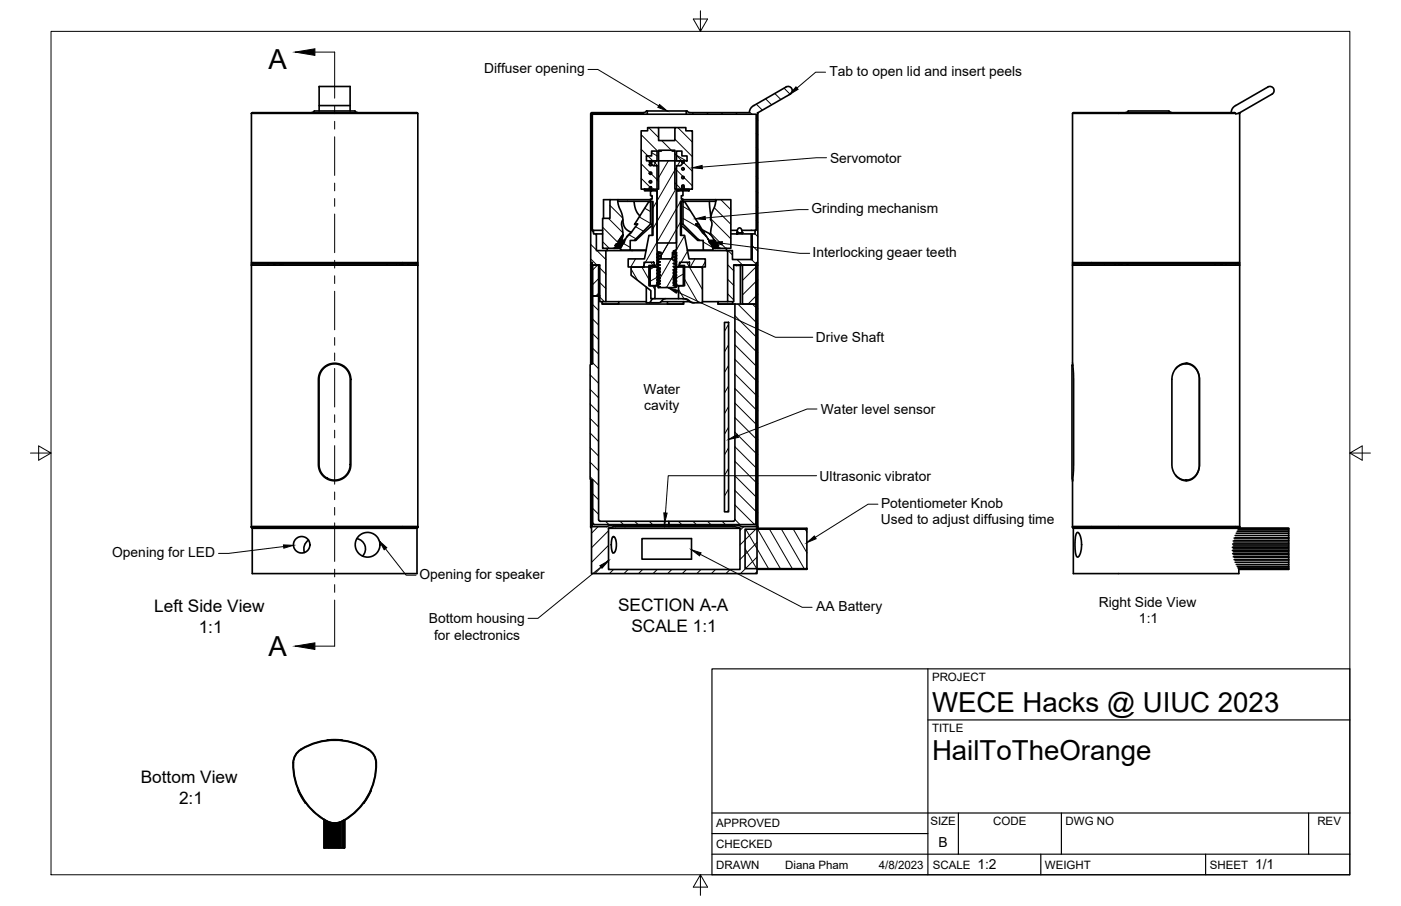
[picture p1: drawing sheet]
<svg xmlns="http://www.w3.org/2000/svg" width="432mm" height="279mm" viewBox="0 0 432 279" stroke-linecap="round" stroke-linejoin="round" font-family="sans-serif">
<!-- layer: Visible -->
<g fill="none" stroke="#000" stroke-width=".51">
<path d="M77.5 35l.2-.3h50.8l.3 .3v46h-51.3zM77.5 35h.1M77.5 35h51.3M96.9 34.2h11.1a2.05 2.05 0 0 1 2 .5h.3M96.9 34.2l-.9 .5M98.4 32.6v-5.9h9.5v7.5M107.9 32.6h-9.5v1.6M182.1 35l.2-.3h16.1l1.1-.5v1h-16.9v35.8h.3v1.1h.9v5.2h2.9v15.7h-1.9v-11.3h-2.7v-.5h.5v-.2h-.5zM199.5 35.2h12M199.5 34.2h12M203 39.3h5M212.6 34.7h18.3"/>
<path d="M232.4 32.5l-1 .9-.4 1.3M243.5 29l-10 5.8 .1 46.2h-.5v.2h.5v.5h-7.5v11.3h-1.8v-15.7h1.4v2.7h6.1v-7.9h.9v-1.1h.4v-35.8h-21.6v-1l1.1 .5M243.5 29a1.28 1.28 0 0 0 .5-1.7 1.28 1.28 0 0 0-1.7-.5l-10 5.8M330.6 35h50.3M360.3 34.2h-11.2a1.99 1.99 0 0 0-1.9 .5h-.3M360.3 34.2l.8 .5M379.5 34.7l.2-.9 .8-1 10.3-6a1.28 1.28 0 0 1 1.7 .5 1.28 1.28 0 0 1-.5 1.7l-9.9 5.8-.9 .3h-.3l-.3-.4h-49.8l-.2 .3v46h51.5v-46M381.6 35h.5M382 34.8l.1 .2M197.6 40.3h2v-1h3.4v4h5v-4h3.4v1h2v18h-5.4v-12h-5v12h-5.4zM198.6 58.3h1.9v.5h-1.9zM199.2 48.1h1.6v-1.5h1.7v3h-3.3z"/>
<path d="M200.5 58.8h2v16.1h6v-16.1h2v1.5h-.5v1.1h.5v.7h-.8v10.5h1.3l1.4 7.2h5v2.5h-8.9v-4.5h-1.3v2h-3.4v-2h-1.3v4.5h-8.9v-2.5h5l1.4-7.2h1.3v-10.5h-.8v-.7h.5v-1.1h-.5zM200.5 58.3v.5M201.3 58.5l-.8 .3M201.4 58.3l-.1 .2M201.5 49.6h8M202.5 58.7l-.3 .1M203 46.6h.8M207.2 46.6h.8M208.5 46.6h1.7v1.5h1.6v1.5h-3.3zM208.6 58.3l.6 .5M209.2 58.3v.5M209.5 49.6a.76 .76 0 0 1 .8 .7 .76 .76 0 0 1-.8 .8h-1v25.9l-1 .4 1 .4v.2l-1 .4 1 .4v.2l-1 .4 1 .3v.2l-1 .4 1 .4v.2l-1 .4 1 .3v.3l-1 .3 1 .4v.2l-1 .4 1 .3v.3l-1 .3 1 .4v.2l-1 .4 1 .4v.2l-1 .3 1 .4v.2l-1 .4 1 .4v.2l-1 .4 1 .3v.3l-.4 .1h-5.2l.6-.2-1-.4v-.2l1-.4-1-.4v-.2l1-.4-1-.4v-.1l1-.4-1-.4v-.2l1-.4-1-.4v-.2l1-.3-1-.4v-.2l1-.4-1-.4v-.2l1-.4-1-.3v-.2l1-.4-1-.4v-.2l1-.4-1-.4v-.2l1-.3-1-.4v-.2l1-.4-1-.4v-26.4h-1a.76 .76 0 0 1-.8-.8 .76 .76 0 0 1 .8-.7"/>
<path d="M210.2 57.2h.6v.5a.37 .37 0 0 1 0 .5 .37 .37 0 0 1-.6 0 .37 .37 0 0 1 .1-.5zM210.5 58.3h1.9v.5h-1.9zM182.9 71h2.8M183.8 72.1h1.9M186.7 77.3h12.4M187.1 76.6v.7M188 61.6h2.4l.2 1.7 1.3 3.6 .1 .9-.4 1.1 .2 1.6a3.3 3.3 0 0 1-1.2 3.6v1.1h-.6l-.5 .6 .5 .2-.5 .5-3.8 .1v-9.3h2.3zM188 61.6h-2v5.7M189 76.6h.6M189.7 76.6h1.3M190 75.2l-.4 .6M190 76l-.5 .5"/>
<path d="M190.2 75.2l-.5 .6M190.4 61.6h10.1M190.4 62.1h4.3a.6 .6 0 0 1 .7 .1 .6 .6 0 0 1 .1 .7l.6 2.1 1.1 1.6M190.6 75.1l-1 1.5zM190.6 74.3h.1M190.7 74.5v.4M190.7 74.9v.3M190.7 74.5h-.1M190.7 74.3l.1 .8M190.7 74.3l-.1 .1M190.8 75.1l.1 .2M190.8 75.1l-.8 1.5"/>
<path d="M190.8 74.3l.3 .8M190.9 74.3v1M190.9 74.3l-.1 .2M190.9 74.5l-.1 .2M190.9 75.3l-.6 1.1M191 76.6h.2M191.1 76.2l.1 .4M191.2 75.1l.2 .2M191.2 75.1l-.5 1.5M191.2 76.3v.3M191.2 74.7l.2 .2M191.3 74.3h-.2l.1 .4"/>
<path d="M191.3 74.3l.5 .8M191.3 74.3l-.1 .3M191.4 74.5v.7M191.4 75.3l-.4 1.3M191.6 75.6l-.3 .5v-.4M191.6 74.1l.4 .8v-.5M191.8 75.1l.1 .1M191.8 75.1v.2M191.8 75.2h.1M191.9 74.1l.1 .3M191.9 74.1h.5M191.9 74.1l.1 .2"/>
<path d="M192 67.8l.5 2.2 .6 .8 .9 .6a.38 .38 0 0 1 .5 .3 .38 .38 0 0 1-.4 .4l-1 1M192 72.4v.2M192 72.6l-.4 1.5h-.8M192 72.6l-1 1.3M192 72.4h.1M192 74.4h-.2M192 74.3l.1 .2M192.2 74.6l-.1-.1 .1 .2M192.3 74.4l-.5 .8M192.4 74.1l.1 .1M192.4 74.1h.1M192.5 74.5l-.4 .6"/>
<path d="M192.7 73.7l3.9-4.6-1 .1 4.4-7.1h.5v7l-5 5h-1.3v3h-3v-1h.3l.2-.4-.1-.1 .5-.5 .6-1.3M192.7 73.8v.1M194.2 77.1h4.9M194.8 77.1v.2M195.4 62.1h5.1M200.5 69.1h.5M201 69.5l-5 4.6h-.5M201 62.1v10.5M202.5 79.4v.1M202.5 78.5h.1M202.5 79.5l1 .3M202.5 78.5l1 .4"/>
<path d="M203.3 77.8l.2 .1M207.5 79.3l1 .4M207.5 78.4l1 .3M208.5 78.7v.1M210 69.1h.5M210 69.5l5 4.6h.5M210 62.1v10.5M210.5 61.6h10.1M210.5 62.1h10.1M211.9 77.1h4.8M211.9 77.3h12M214.4 69.1l2.6 2.8-1.6-2.7"/>
<path d="M216.4 70.8l2.6 1.6M217 71.9l.7 1.1M218.2 73.7l-3.8-4.6 1 .1-4.4-7.1h-.5v7l5 5h1.2v3h3.1v-1h-.3l-.3-.4 .2-.1-.5-.5-.7-1.3M218.3 73.7v.1M218.3 73.8h.1M218.5 74.1h1.3M218.6 74.2l.6 .9M218.6 74.3h.1M218.6 74.4l.5 .7M218.6 62.1l.4 5.7M218.9 74.8h.1M219.1 75.1l.5 .4"/>
<path d="M219.1 74.3l.2 .4M219.1 74.3h.3l.4 .8M219.1 74.3l.5 .4M219.3 75.4l1.7 1.2M219.3 74.7l.5 .4M219.3 74.7l.2 .2M219.4 75.5l.3 .6M219.5 75l1.2 .9M219.5 74.9v.3M219.5 75.8l1.1 .8M219.7 76.1l.7 .5M219.8 76.6h.6"/>
<path d="M219.8 76.2l.6 .4M219.8 76.3l.4 .3M219.8 76.5v.1M219.8 74.3l.1 .4M219.8 74.3l.2 .2M219.8 74.3l.3 .2M219.9 74.7l.1 .2M219.9 74.7l.3 .2M220 74.9v.3M220 75l.2 .1M220 74.5l.2 .6M220 73.9l-.2 .2h.4"/>
<path d="M220.2 74.3l.1 .4M220.2 75.1l.8 .9M220.3 74.7v.1M220.3 74.7v.2M220.3 75h.1M220.3 76.5l.1 .1M220.3 74.9v.3M220.3 74.5v.6M220.4 76.6h.1M220.4 76.6h1.6M220.5 74.5l-.1-.2-.1 .2M220.5 75.2l.6 .6"/>
<path d="M220.6 61.6h4.7v15l-3.9-.1-.4-.5 .5-.2-.5-.6h-.7v-1.1l-.6-.8a2.84 2.84 0 0 1-.4-3.3l.1-1.1-.4-1.1 .1-.9 1.3-3.6zM220.7 75.2l.6 .6M221 75.2l.5 .6M221 76.6l-1.8-1.5 2 1.5M221.4 76.6l-1.6-1.5 1.7 1.5M221.8 76.5v.1M223.9 76.6v.7M223.9 77.3h.4M225.3 72.1h6.2M225.3 71h1.9M227.1 71.8v.3M227.1 72.1h.1"/>
<path d="M227.1 71.7h.5l-.4 .1M227.1 71.7l.4-1.2 .4-.2 .5 .2 .3 1.2M227.1 71.7v.1M227.6 71.7l-.5 .1M228.6 71h4.1M228.7 71.7l-1.6 .4M228.7 71.7v.4M231.8 72.1h-.3v7.9M77.5 81.7h51.3M77.5 81.8h.1M77.5 81.8h51.3M78 81v.2"/>
<path d="M82.5 81.7v.1M82.7 81.7v.1M84.3 81.7l.1 .1M84.5 81.7h.1M84.7 81.7h.1M86.3 81.7h.1M86.4 81.7v.1M86.5 81.7v.1M86.7 81.7h.1M87.2 81.7l-.1 .1M119.3 81.7v.1M122.2 81.7v.1"/>
<path d="M123.2 81.7l.1 .1M123.8 81.7h.1M124 81.7l-.1 .1M124.2 81.7h.1M125.7 81.7h.1M126 81.7h.1M128.3 81v.2M128.8 81.8h.1M182.1 81.8h.5l-.1 30.2h-.4zM182.6 81.8h.1M182.6 81.8h1.9v9.5h-1.9zM184.5 91.3h.3"/>
<path d="M184.5 81.8h.3M186.7 93h12.5M190.7 93v.8h-5.1v-.8v.8h25.1v-.8v.8h-5v-.8M194.5 82.4h4v-1.5h3l.3 1h-1.8v6.2h1.9v4h-1.3v-2.5l-6.1-4.7zM199.2 88.5v4.9l1.1-.1 .5-.9 .5-.3M200.3 82.3v5.8M201.9 92.1h7.2M202.5 82.4l-.5-.2h-1.6v5.9h2.2M202.5 88.1h.1M202.5 82.3l1 .4M202.5 81.4h.1M202.5 82.4v.2l1 .4-1 .4v.2l1 .4-1 .3v.3l1 .3-1 .4v.2l1 .4-1 .4v.2l1 .3-1 .4"/>
<path d="M202.5 87.2v.2l.5 .2M202.5 87.2l.5 .1M202.5 86.3l.5 .1M202.5 84.3l.5 .1M202.5 85.3l.5 .1M202.5 82.4l.5 .1M202.5 82.4l.4 .1M202.5 83.4l.5 .1M202.5 80.4h.1M202.5 88.1l1 .4M202.5 81.4l1 .3M202.5 80.4l1 .4"/>
<path d="M202.6 87.5h.7M202.6 86.5l.7 .1M202.6 84.6l.7 .1M202.6 85.6h.7M202.6 82.7l.7 .1M202.6 83.6l.7 .1M202.7 87.2l.8 .3M202.7 86.2l.8 .3M202.7 85.3l.8 .3M202.7 84.3l.8 .3M202.7 83.4l.8 .3M203 87.6l-1 .5"/>
<path d="M203 87.6l.1 .1M203.8 93h8.8M205.1 92.1l-.8 .3-1 .9-3.2 .1M207.5 88l1 .3M207.5 81.3l1 .3M207.5 80.3l1 .4M207.5 87l.4 .1M207.5 86l.4 .2M207.5 85.1l.4 .1M207.5 84.1l.4 .2M207.5 83.2l.4 .1M207.5 82.2l.8 .3"/>
<path d="M207.9 82.3h.6M207.9 87.8l.6 .1M207.9 86.8l.6 .2M207.9 84.9l.6 .1M207.9 85.9l.6 .1M207.9 83l.6 .1M207.9 84l.6 .1M208.3 87.7h.1M208.3 86.7h.1M208.3 84.8h.1M208.3 85.7h.1M208.3 82.9h.1"/>
<path d="M208.3 83.8h.1M208.5 80.7h.1M208.5 87.8l.5 .3M209 82.2h1.6v5.9h-2.7M209 82.2l-1.1 .5 .6 .2v.2l-1 .4 1 .4v.2l-1 .4 1 .3v.2l-1 .4 1 .4v.2l-1 .4 1 .3v.3l-1 .3 1 .6M209.5 80.9h3v1.5h4v11l-2.9-.1-2.2-1.1-2.3-.1v-4h1.9v-6.2h-1.8zM210.5 92.1l1.2 .3 1.2 .8 1.1 .2M216.5 93h7.8M223.3 99.4h1.3v58.4h-1.3zM225.8 93v.8h-4.5v-.8v.8h5.2M226.1 81.8h.5M226.5 93.8l-.1 66.7-.4 .3h-19.9v1h26.4"/>
<path d="M226.5 93.8h6.5v67.5l-.5 .5M226.5 81.7l.4 .1zM226.9 81.9h.1M227.8 81.8h.3M227.8 81.7l-.9 .2M228.1 81.7v.1M228.1 81.7l.5 .2M228.2 81.9v11.9M228.3 81.7v.2M228.3 81.7v.1M228.6 81.8h.2M228.8 81.8h4.2v12h-4.2z"/>
<path d="M229.3 81.7h.1M233 81.8h.1M233.1 81.8h.5v80.6h-.5zM330.6 81.7l51.5 .1zM331.1 81v.2M333.4 81.7v.1M340.5 81.7v.1M343.7 81.7v.1M344.9 81.7l.1 .1M345.5 81.7h.1M345.7 81.7v.1M345.9 81.7h.1"/>
<path d="M347.4 81.7h.1M347.7 81.7h-.1M347.7 81.7l-.1 .1M374.4 81.7v.1M376.2 81.7v.1M376.3 81.7h.1M376.6 81.7h.1M376.6 81.7v.1M376.8 81.7v.1M376.8 81.7h.1M377.9 81.7h-.1M381.6 81v.2"/>
<path d="M99.6 113.5l1.3-1 1-.3 1.5-.2 1.2 .2 1.3 .7 1.1 .9 .8 1.3 .3 1.3v27.5l-.6 1.7-1 1.4-1.1 .7-1.8 .6-1.9-.2-1.8-1-1.2-1.5-.5-1.7-.1-27 .4-1.8zM99.7 113.7l1.1-.9 1.3-.5 1.4-.1 1.1 .3 1.3 .6 .9 .9 .7 1.1 .4 1.2v27.7l-.5 1.4-1 1.4-1.3 .9-1.4 .3h-1.6l-1.8-.9-1.3-1.5-.6-1.6-.1-27.3 .4-1.6zM182.1 111.9v.4M330.6 112.3l-.2 .3v35l.2 .8M362.3 113.7l1.3-1 1.5-.5 1.8 .3 1.2 .7a5.2 5.2 0 0 1 1.6 3.8v26.6a4.1 4.1 0 0 1-2.6 4.2 4.1 4.1 0 0 1-4.8-1.2M365.6 112l1.6 .4 1.2 1 1 1.8 .3 1.6v27.1l-.5 1.8-.9 1.3-1.2 .9-1.5 .4M365.7 112l-1.6 .4-1.4 .9-1.1 1.6-.4 1.9v27.2l.6 1.8 1 1.3 1.4 .9 1.5 .3M182.1 148.3l.5 .1v14h-.5zM182.1 148v.4M182.4 148.1h.2M77.5 162.4h.1M77.5 162.7h.1"/>
<path d="M77.5 162.7l.2 .2M77.5 162.4h51.3M77.5 162.7h51.3M77.7 162.9v14h50.8v-14M77.7 162.9h50.8M95.1 166.6a3.2 3.2 0 0 0-1.3 3.8M110 166.1a3.2 3.2 0 0 1 1.8 5.4M128.8 162.4h.1M128.8 162.7h.1M128.8 162.4l-.3 .5M128.8 162.4v-81.2h-51.3v81.5M184.5 160.3v-69h-1.9v20.9l-.4 .1-.3 .3v35l.3 .4 .4 .1v13.2l.5 .5"/>
<path d="M184.5 160.3l.5 .5h19.9v1h-21.8M187.6 162.9v12.7h40.5v-12.7M187.6 162.9h40.5M188.8 165.6l.3-.1 .4 .3 .5 1.7-.2 1.8-.7 1.2-.4-.4-.3-1.4 .1-2zM189.2 161.9h15.7v.5h-15.2M189.7 162.4l-2.1 .5M197.9 166.1h15.2v6.3h-15.2zM204.9 160.8h1.2M204.9 161.8h1.2M204.9 162.4h1.2M204.9 161.9h1.2M226.4 161.9h-20.3v.5h19.8l2.2 .5"/>
<path d="M226.4 161.9l2.2 .5h5l-.3 .5v14h-51v-14l-.2-.5h4.9l2.2-.5M233.3 162.9h15.4v.3M248.7 175.4h-19.1v-12.2h19.1v12.4h-15.4M330.6 162.4h51.5M330.6 162.7h51.5M330.6 162.7l.2 .2M330.8 162.9v14h51v-1.3h15.4v-12.7h-15.4M330.8 162.9h51M331.9 164.3a.67 .67 0 0 1 .7 .1 .67 .67 0 0 1 .2 .7l.4 1.4 .2 1.7-.6 3a.62 .62 0 0 1-.8 .6 .62 .62 0 0 1-.4-.8l-.3-4.1 .2-1.5zM379.8 168.8h17.4M379.8 169.8h17.4M379.9 167.8h17.3"/>
<path d="M379.9 170.8h17.3M380.1 166.8h17.1M380.1 169.3h17.1M380.1 171.7h17.1M380.2 168.4h17M380.2 170.2h17M380.3 167.5h16.9M380.3 171.1h16.9M380.4 165.9h16.8M380.4 172.6h16.8M380.5 166.6h16.7M380.5 171.9h16.7"/>
<path d="M380.7 165.1h16.5M380.7 173.4h16.5M380.7 165.8h16.5M380.7 172.7h16.5M381 164.4h16.2M381 174.1h16.2M381.3 163.9h15.9M381.3 174.7h15.9M381.6 163.4h15.6M381.6 175.1h15.6M381.7 163.1h15.5M381.7 175.4h15.5"/>
<path d="M381.8 162.9h15.4M382.1 162.4v-81.2h-51.5v30.8l.3 4.8v26.7l-.3 4.8v14.4M382.1 162.4l-.3 .5M105.5 228.3l-2.9-.2-1.8 .2M113.5 231.2a5.3 5.3 0 0 1 2.4 5.5 19.4 19.4 0 0 1-11.7 17l-1.4 .1a14.6 14.6 0 0 1-8.5-6.3 18.9 18.9 0 0 1-3.6-13.6l1-1.8 1.1-.9M113.5 231.2a19.9 19.9 0 0 0-20.7 0M91.9 243.6l1 2.2 1.4 1.9M99.8 252.7v8.8h6.4v-8.7v8.7M99.9 252.8a19.5 19.5 0 0 1-9.3-19l.6-1.2a14.7 14.7 0 0 1 9.8-4.3 18.9 18.9 0 0 1 13.7 3.7l.8 1.2a14.8 14.8 0 0 1-1.1 10.3 20 20 0 0 1-8.2 9.5M99.9 252.7v8.8M100.1 252.8v8.7M100.3 252.9v8.6"/>
<path d="M100.6 253.1v8.4M100.9 253.3v8.2M101.3 253.4v8.1M101.7 253.6v7.9M101.8 253.6v7.9M102.1 253.7v7.8M102.3 253.7v7.8M102.6 253.8v7.7M102.8 253.8v7.7M103 253.8v7.7M103.3 253.8v7.7M103.5 253.8v7.7"/>
<path d="M103.8 253.8v7.7M103.9 253.7v7.8M104.2 253.7v7.8M104.3 253.7v7.8M104.7 253.6v7.9M104.7 253.5v8M105.1 253.4v8.1M105.4 253.2v8.3M105.7 253.1v8.4M106 252.9v8.6M106.1 252.9v8.6M114.4 243.6l-.9 1.9-1.5 2.2"/>
<circle cx="200.5" cy="49.9" r=".37"/>
<circle cx="200.5" cy="57.9" r=".37"/>
<circle cx="200.5" cy="50.8" r=".37"/>
<circle cx="200.5" cy="53.4" r=".37"/>
<circle cx="200.5" cy="56.1" r=".37"/>
<circle cx="210.5" cy="52.1" r=".37"/>
<circle cx="210.5" cy="54.7" r=".37"/>
<circle cx="210.5" cy="49.9" r=".37"/>
<circle cx="93" cy="168" r="2.54"/>
<circle cx="113.3" cy="168" r="3.8"/>
</g>
<g fill="#000">
<circle cx="191.6" cy="74.1" r=".25"/>
<circle cx="191.6" cy="72.9" r=".25"/>
<circle cx="218.6" cy="74.3" r=".25"/>
<circle cx="219.4" cy="75.5" r=".25"/>
<circle cx="220.3" cy="74.3" r=".25"/>
<circle cx="220.3" cy="75.1" r=".25"/>
<circle cx="228.7" cy="71.7" r=".25"/>
<circle cx="202.5" cy="82.3" r=".25"/>
<circle cx="105.7" cy="112.9" r=".25"/>
<circle cx="182.2" cy="112" r=".25"/>
<circle cx="330.4" cy="112.7" r=".25"/>
<circle cx="365.7" cy="112" r=".25"/>
<circle cx="100.6" cy="147.3" r=".25"/>
<circle cx="365.5" cy="148.1" r=".25"/>
<circle cx="381.8" cy="162.9" r=".25"/>
</g>
<!-- layer: Border -->
<path d="M15.7 9.7h400.3v260.1h-400.3zM215.9 3.3v6.4l-2.2-3.8h4.4l-2.2 3.8M9.4 139.7h6.3l-3.8-2.2v4.4l3.8-2.2M416 139.7l3.8 2.2v-4.4l-3.8 2.2h6.4M215.9 269.8l2.2 3.8h-4.4l2.2-3.8v6.3" fill="none" stroke="#000" stroke-width=".31"/>
<!-- layer: Titleblock -->
<path d="M219.4 206.3h196.6v63.5h-196.6zM286 206.3v63.5M286 222h130M219.4 257.1h66.6M219.4 250.7h196.6M295.4 250.7v12.7M327.1 250.7v12.7M403.3 250.7v12.7M219.4 263.4h196.6M320.8 263.4v6.4M371.6 263.4v6.4" fill="none" stroke="#000" stroke-width=".36"/>
<!-- layer: Hatching -->
<g fill="none" stroke="#000" stroke-width=".31">
<path d="M182.1 39.5l.5 .5M182.1 35l.5 .5M186.3 34.7l.5 .5M190.8 34.7l.5 .5M195.3 34.7l.5 .5M199.3 34.2l.2 .2M199.9 39.3l3.1 3.1M208.9 39.3l4.5 4.5M213.3 34.7l.5 .5M217.8 34.7l.5 .5M222.2 34.7l.6 .5M226.7 34.7l.5 .5"/>
<path d="M231 34.5l.7 .7M233.1 36.6l.5 .5M233.1 32.1l1.9 1.9M236 30.5l1.8 1.8M238.8 28.8l1.9 1.9M241.7 27.2l1.8 1.9M182.1 57.4l.5 .5M182.1 52.9l.5 .5M182.1 48.4l.5 .5M182.1 43.9l.5 .6M197.6 55l3.4 3.3M197.6 50.5l5.4 5.4"/>
<path d="M197.6 46l5.4 5.4M197.6 41.6l5.4 5.3M198.6 58.4l.3 .4M200.7 58.8l-.2 .3M200.8 47.1l1.7 1M200.9 49.8l-.7 .4M200.9 53.4l-.6 .4M202.3 49.6l-.8 1.5M203.9 43.3l3 3.1M206 49.6l-3.5 6M208 56.4l2 1.9M208 51.9l5.4 5.4"/>
<path d="M208 47.4l5.4 5.4M208 42.9l5.4 5.4M208.5 51.6l-7.2 12.6M208.5 57.9l-7.2 12.6M208.5 47.9l3 1.7M209.7 49.6l-.9 1.5M233.1 59l.5 .5M233.1 54.5l.5 .5M233.1 50l.5 .5M233.1 45.6l.5 .5M233.1 41.1l.5 .5M182.1 79.9l1.8 1.8"/>
<path d="M182.1 75.4l1.7 1.7M182.1 70.9l.8 .8M182.1 66.4l.5 .5M182.1 61.9l.5 .5M183.3 72.1l.5 .5M184 77.3l2.8 2.8M185.8 74.6l2 2M185.8 70.1l4.9 4.9M187.5 67.3l4.5 4.5M188 63.4l4 3.9M192.2 75.1l2.1 1.2M193.8 72.4l2.2 1.2"/>
<path d="M195.9 79.8l-1.5 2.5M195.9 69.9l2.4 1.4M197 66.9l3.5 2M198.7 64.2l1.8 1.1M200 72.6v.1M203.1 80l-.3 .5M206 74.9l-2.2 4M207.3 79.2l-.4 .6M207.7 78.4l-4.6 8M208.1 77.7l-.3 .6M208.5 77v.1M209.8 68.5l-6.5 11.2"/>
<path d="M210.2 61.4l-12.1 20.9M210.5 67.4l4.8 2.7M210.5 63.7l2.3 1.3M211 72.6l-3 5.2M211.9 77.4l-2.8 4.9M214.2 79.8l-1.5 2.5M215 73.6l.9 .5M216.8 74.6l3 1.8M219 71.9l4.7 4.7M219.1 67.4l6.2 6.3M220.1 64.1l5.2 5.1M222.2 61.6l3.1 3.1"/>
<path d="M224.4 77.3l1.4 1.3M231.8 75.7l1.8 1.8M232.7 72.1l.9 .9M233.1 68l.5 .5M233.1 63.5l.5 .5M182.6 83.4l-.5 .5M182.6 87.8l-.5 .5M182.6 92.3l-.5 .5M182.6 96.8l-.5 .5M182.6 98.4l1.9 1.8M182.6 93.9l1.9 1.9M184.2 81.8l-1.6 1.5"/>
<path d="M184.5 91.3h.1M184.5 85.9l-1.9 1.9M184.5 90.4l-.9 .9M184.9 91.6l1.4 1.4M184.9 87.1l1.9 1.9M184.9 82.7l1.9 1.8M194.5 83l2 3.4M197.8 82.4l2.2 3.7M200.6 80.9l.6 1M201.1 88.1l.8 1.3M201.9 82.2l-1.5 .9M202.5 81l-.7 1.3"/>
<path d="M202.5 85.5l-2.1 1.2M202.9 86.8l-.3 .4M203.5 84.9h.1M208 84.3l-2.6 4.4M208.4 83.5l-.2 .4M209.1 89.2l1.7 2.9M210.6 84.5l-2.2 1.2M211 86.1l4.2 7.3M211.6 80.9l4.9 8.4M216.2 82.4l.3 .6M217.4 80.7l-1 1.6M224.3 90.6l1.9 1.9"/>
<path d="M224.3 86.1l1.9 1.9M224.3 81.6l1.9 1.9M224.6 100l-1.3 2.2M226.5 97.4l6.5 6.4M227.1 80l1.8 1.7M227.4 93.8l5.6 5.6M229.1 81.8l-.3 .2M231.6 80l1.7 1.7M231.9 93.8l1.1 1.1M233 82.3l-4.2 4.2M233 86.8l-4.2 4.2M233 91.3l-2.5 2.5"/>
<path d="M233.6 81.8l-.5 .5M233.6 86.2l-.5 .5M233.6 90.7l-.5 .5M233.6 95.2l-.5 .5M233.6 99.7l-.5 .5M181.9 115.6l2.6 2.6M182.6 101.3l-.5 .5M182.6 105.8l-.5 .5M182.6 110.3l-.5 .5M182.6 111.9l1.9 1.8M182.6 107.4l1.9 1.8M182.6 102.9l1.9 1.8"/>
<path d="M224.6 106.3l-1.3 2.2M224.6 112.7l-1.3 2.2M224.6 119l-1.3 2.2M226.5 119.8l6.5 6.5M226.5 115.3l6.5 6.5M226.5 110.8l6.5 6.5M226.5 106.3l6.5 6.5M226.5 101.9l6.5 6.4M233.6 104.2l-.5 .5M233.6 108.7l-.5 .5M233.6 113.2l-.5 .5M233.6 117.7l-.5 .5"/>
<path d="M181.9 138l2.6 2.7M181.9 133.6l2.6 2.6M181.9 129.1l2.6 2.6M181.9 124.6l2.6 2.6M181.9 120.1l2.6 2.6M224.6 125.4l-1.3 2.2M224.6 131.7l-1.3 2.2M224.6 138.1l-1.3 2.2M226.5 137.8l6.5 6.5M226.5 133.3l6.5 6.5M226.5 128.8l6.5 6.5M226.5 124.3l6.5 6.5"/>
<path d="M233.6 122.2l-.5 .5M233.6 126.6l-.5 .5M233.6 131.1l-.5 .5M233.6 135.6l-.5 .5M181.9 147l2.6 2.6M181.9 142.6l2.6 2.5M182.6 150.7l-.5 .5M182.6 155.2l-.5 .5M182.6 159.7l-.5 .5M182.6 156.8l1.9 1.8M182.6 152.3l1.9 1.8M224.6 144.4l-1.3 2.2"/>
<path d="M224.6 150.8l-1.3 2.2M224.6 157.1l-.4 .7M226.5 155.7l6 6.1M226.5 151.2l6.5 6.5M226.5 146.7l6.5 6.5M226.5 142.3l6.5 6.4M233.6 140.1l-.5 .5M233.6 144.6l-.5 .5M233.6 149.1l-.5 .5M233.6 153.6l-.5 .5M233.6 158.1l-.5 .5M182.6 161.2l.6 .6"/>
<path d="M184.3 162.4l-2 2M186.6 160.8l1 1M187.6 168.1l-5.3 5.3M187.6 163.7l-5.3 5.2M187.6 172.6l-4.3 4.3M189.1 175.6l-1.3 1.3M189.3 161.9l-.6 .6M191.1 160.8l1 1M193.6 175.6l-1.3 1.3M193.8 161.9l-.5 .5M195.6 160.8l1 1M198.1 175.6l-1.3 1.3"/>
<path d="M198.3 161.9l-.5 .5M200.1 160.8l1 1M202.6 175.6l-1.3 1.3M202.8 161.9l-.5 .5M204.6 160.8l.3 .2M207.1 175.6l-1.3 1.3M207.3 161.9l-.5 .5M209.1 160.8l1 1M211.6 175.6l-1.3 1.3M211.8 161.9l-.5 .5M213.6 160.8l1 1M216 175.6l-1.2 1.3"/>
<path d="M216.3 161.9l-.5 .5M218.1 160.8l1 1M220.5 175.6l-1.2 1.3M220.8 161.9l-.5 .5M222.6 160.8l1 1M225 175.6l-1.2 1.3M225.3 161.9l-.6 .5M226.5 160.2l1.5 1.6M229.2 162.4l-1.1 1.2M229.6 169.2l3.6 6.1M229.8 163.2l7.1 12.1M233.3 167.3l-5.2 5.3"/>
<path d="M233.3 171.8l-5.1 5.1M233.3 176.3l-.6 .6M233.5 163.2l7 12.1M233.6 162.6l-5.5 5.5M237.2 163.2l7 12.1M240.8 163.2l7 12.1M244.5 163.2l4.2 7.3M248.2 163.2l.5 .9"/>
</g>
<!-- layer: Section Lines -->
<g fill="none" stroke="#000" stroke-width=".31">
<path d="M97 16.1h6.1v14.2M103.1 32.7v2.4M103.1 37.4v2.4M103.1 42.2v11.9M103.1 56.5v2.4M103.1 61.2v2.4M103.1 66v11.9M103.1 80.3v2.4M103.1 85v2.4M103.1 89.8v11.9M103.1 104.1v2.4M103.1 108.9v2.3"/>
<path d="M103.1 113.6v11.9M103.1 127.9v2.4M103.1 132.7v2.3M103.1 137.4v11.9M103.1 151.7v2.4M103.1 156.5v2.4M103.1 161.2v11.9M103.1 175.5v2.4M103.1 180.3v2.4M103.1 185.1v14.2h-6.1"/>
</g>
<path d="M91 16.1l6-1.1v2.1zM91 199.3l6-1.1v2.1z" fill="#000" stroke="#000" stroke-width=".31"/>
<!-- layer: Leaders -->
<g fill="#000" stroke="#000" stroke-width=".31">
<path d="M203.3 32.2l2.3 2-2.8-1.1zM245.3 26.8l.7 .7-2.7 1.6zM213.4 51.8l3-.8 .1 1zM214.4 67.5l2.9-.8 .1 1zM219.6 74.7l3.1-.2-.2 1zM205.9 88.7l3 .8-.5 .9zM224.6 135.5l2.6-1.5 .4 .9zM204.6 158.2h1l-.7 3zM87.4 168l3 .2-2.9 .9zM116.9 166.8l2.3 2.1-.8 .6zM184.9 174.5l2.7-1.6-2.1 2.3zM213.1 169.5l3 1-.5 .9z"/>
<path d="M248.7 167.3l2.3-2 .5 .8z"/>
</g>
<g fill="none" stroke="#000" stroke-width=".31">
<path d="M181.2 21.4h3.1l18.7 11.3M254.4 22.3h-3l-5.8 4.9M254.7 48.6h-3l-35.3 2.9M222.6 75l23.9 3.1h3.1M249.1 64.6h-3.1l-28.6 2.6M208.6 90l30.4 14h11.5M251.8 126.1h-3l-21.4 8.3M251.7 146.7h-45.7l-.9 11.5M270.6 155.5h-3.1l-16.2 10.2M87.4 168.6l-17 2.1h-3M118.8 169.2l6.4 8.2h3M185.2 174.9l-19.4 15.8h-3"/>
<path d="M215.8 170.9l31.4 16.4h3.1"/>
</g>
<g font-size="8.5">
<text x="82.7" y="21.4">A</text>
<text x="82.7" y="202.3">A</text>
<text x="287.3" y="219.5">WECE Hacks @ UIUC 2023</text>
<text x="287.3" y="234.5">HailToTheOrange</text>
</g>
<g font-size="5.3">
<text x="47.6" y="188.8">Left Side View</text>
<text x="190.5" y="188.5">SECTION A-A</text>
<text x="61.2" y="195.2">1:1</text>
<text x="194.6" y="194.9">SCALE 1:1</text>
<text x="43.4" y="241.4">Bottom View</text>
<text x="55.2" y="247.8">2:1</text>
</g>
<g font-size="4.3">
<text x="149.2" y="22.5">Diffuser opening</text>
<text x="255.6" y="23.4">Tab to open lid and insert peels</text>
<text x="255.8" y="50.2">Servomotor</text>
<text x="250.1" y="65.8">Grinding mechanism</text>
<text x="250.4" y="79.2">Interlocking geaer teeth</text>
<text x="251.5" y="105.6">Drive Shaft</text>
<text x="198.3" y="121.4">Water</text>
<text x="198.5" y="126.4">cavity</text>
<text x="253" y="127.6">Water level sensor</text>
<text x="252.6" y="148.2">Ultrasonic vibrator</text>
<text x="271.5" y="161.7">Used to adjust diffusing time</text>
<text x="271.5" y="156.5">Potentiometer Knob</text>
<text x="34.6" y="171.8">Opening for LED</text>
<text x="129.3" y="178.5">Opening for speaker</text>
<text x="251.6" y="188.4">AA Battery</text>
<text x="338.7" y="187.2">Right Side View</text>
<text x="132.2" y="192.2">Bottom housing</text>
<text x="133.8" y="197.3">for electronics</text>
<text x="351" y="192.3">1:1</text>
<text x="289.3" y="261.2">B</text>
<text x="301.2" y="268.1">1:2</text>
<text x="386.8" y="268.1">1/1</text>
</g>
<g font-size="3.5">
<text x="287.3" y="210.1">PROJECT</text>
<text x="287.3" y="225.8">TITLE</text>
<text x="220.7" y="255.2">APPROVED</text>
<text x="286.7" y="254.5">SIZE</text>
<text x="306.1" y="254.5">CODE</text>
<text x="328.4" y="254.5">DWG NO</text>
<text x="406" y="254.5">REV</text>
<text x="220.7" y="261.5">CHECKED</text>
<text x="220.7" y="267.9">DRAWN</text>
<text x="242" y="267.9">Diana Pham</text>
<text x="270.9" y="267.9">4/8/2023</text>
<text x="287.5" y="267.9">SCALE</text>
<text x="322.1" y="267.9">WEIGHT</text>
<text x="372.9" y="267.9">SHEET</text>
</g>
</svg>
